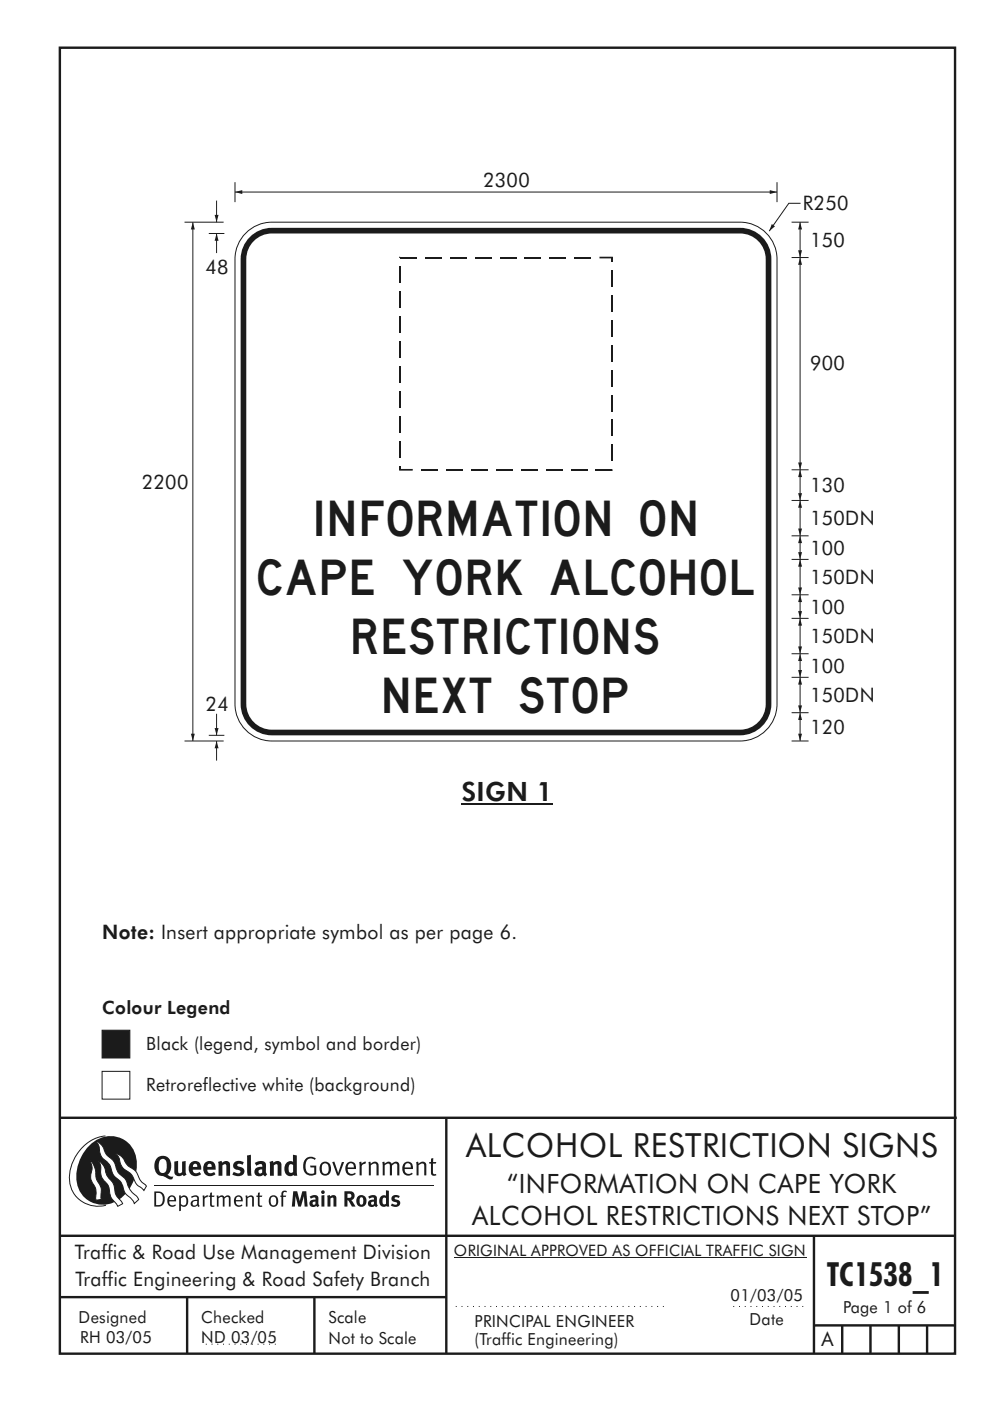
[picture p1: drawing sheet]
<svg xmlns="http://www.w3.org/2000/svg" width="210mm" height="297mm" viewBox="0 0 210 297" stroke-linecap="round" stroke-linejoin="round" font-family="sans-serif">
<g fill="none" stroke="#1f1a17" stroke-width=".51">
<path d="M12.7 10.1h189.9v276.9h-189.9zM12.7 237h190.3M94.7 236.9v50.1M12.7 262h190M12.7 275h82M39.7 275v12M66.7 275v12M172.7 262v25M172.7 281h30M178.7 281v6M184.7 281v6M190.7 281v6"/>
<path d="M196.7 281v6"/>
</g>
<path d="M96.7 277h45M155.6 277h14.9M43.7 285h15" fill="none" stroke="#1f1a17" stroke-width=".21" stroke-dasharray=".2 1" stroke-linecap="butt"/>
<path d="M96.3 266.7h74.7" fill="none" stroke="#1f1a17" stroke-width=".21"/>
<g fill="#1f1a17">
<path d="M64.9 245.6a1.61 1.61 0 0 1 2.1 0l-.2 .3a1.17 1.17 0 0 0-1.4-.2 1.17 1.17 0 0 0-.6 1.3 1.42 1.42 0 0 0 1.2 1.9l.7-.2v-1.2h-.8l-.1-.4h1.3v1.9a1.82 1.82 0 0 1-2.2-.1 1.82 1.82 0 0 1-.6-2.1l.2-.7z" fill-rule="evenodd"/>
<path d="M68.2 246.5a1.77 1.77 0 0 0 .4 2.7 1.39 1.39 0 0 0 1.4-.5 1.39 1.39 0 0 0 .2-1.5 1.19 1.19 0 0 0-2-.7zM68.5 246.8a.83 .83 0 0 1 1 .1 .83 .83 0 0 1 .2 1 .75 .75 0 0 1-.6 1 .75 .75 0 0 1-.8-.8v-.9z" fill-rule="evenodd"/>
<path d="M70.5 246.4l.4-.1 .8 2.4 .8-2.3h.5l-1.1 2.8h-.4z" fill-rule="evenodd"/>
<path d="M73.6 246.7a1.74 1.74 0 0 0 .5 2.5h.9l.5-.3-.2-.3a.89 .89 0 0 1-1.1 .2 .89 .89 0 0 1-.4-.9h1.7a1.15 1.15 0 0 0-.4-1.4 1.15 1.15 0 0 0-1.5 .2zM74 246.9a.67 .67 0 0 1 .8-.2 .67 .67 0 0 1 .3 .8h-1.3z" fill-rule="evenodd"/>
<path d="M76.2 246.4l.4-.1 .1 .4 .5-.4h.5l-.2 .5a.61 .61 0 0 0-.8 .6v1.8h-.4z" fill-rule="evenodd"/>
<path d="M78.1 246.4l.5-.1 .1 .4a.89 .89 0 0 1 .9-.4 .89 .89 0 0 1 .7 .7v2.2h-.4v-2.2l-.1-.2-.3-.1-.8 .4v2.1h-.4z" fill-rule="evenodd"/>
<path d="M81.1 246.4l.4-.1 .1 .4a.83 .83 0 0 1 .8-.4 .83 .83 0 0 1 .7 .5 .86 .86 0 0 1 .9-.5 .86 .86 0 0 1 .7 .7v2.2h-.4l-.1-2.3a.5 .5 0 0 0-.8 0l-.2 .2v2.1h-.5v-2.2l-.4-.3-.7 .4v2.1h-.4z" fill-rule="evenodd"/>
<path d="M85.7 246.7a1.74 1.74 0 0 0 .5 2.5h.9l.5-.3-.2-.3a.89 .89 0 0 1-1.1 .2 .89 .89 0 0 1-.4-.9h1.7a1.15 1.15 0 0 0-.5-1.4 1.15 1.15 0 0 0-1.4 .2zM86 246.9a.67 .67 0 0 1 .9-.2 .67 .67 0 0 1 .3 .8h-1.3z" fill-rule="evenodd"/>
<path d="M88.3 246.4l.4-.1 .1 .4a.89 .89 0 0 1 .9-.4 .89 .89 0 0 1 .8 .7v2.2h-.5v-2.2l-.1-.2-.3-.1-.8 .4v2.1h-.4z" fill-rule="evenodd"/>
<path d="M91.5 245.6l.4-.1v.9h.7l-.2 .3h-.5v2.1l.1 .1h.5l.1 .3a.71 .71 0 0 1-1.2-.6v-1.9h-.3v-.3h.3z" fill-rule="evenodd"/>
<path d="M37 246.3l.8-.2v2a.46 .46 0 0 0 .2 .6 .46 .46 0 0 0 .6-.2v-2.2l.8-.2v2.4l.2 .5-.6 .4-.2-.3a1.03 1.03 0 0 1-1.2 .2 1.03 1.03 0 0 1-.6-1z" fill-rule="evenodd"/>
<path d="M40.4 246.6a1.64 1.64 0 0 0 0 2.3 1.64 1.64 0 0 0 2.3 .1l-.4-.5a.78 .78 0 0 1-.9 .3 .78 .78 0 0 1-.5-.8h1.8a1.37 1.37 0 0 0-.6-1.6 1.37 1.37 0 0 0-1.7 .2zM41.1 246.9a.48 .48 0 0 1 .6-.1 .48 .48 0 0 1 .2 .6h-1z" fill-rule="evenodd"/>
<path d="M43.5 246.6a1.65 1.65 0 0 0-.2 2 1.65 1.65 0 0 0 1.9 .7l.5-.3-.3-.5a.78 .78 0 0 1-.9 .3 .78 .78 0 0 1-.5-.8h1.8a1.37 1.37 0 0 0-.6-1.6 1.37 1.37 0 0 0-1.7 .2zM44.1 246.9a.48 .48 0 0 1 .6-.1 .48 .48 0 0 1 .2 .6h-.9z" fill-rule="evenodd"/>
<path d="M46.3 246.3l.7-.2 .1 .4a.95 .95 0 0 1 1-.3 .95 .95 0 0 1 .7 .8v2.3h-.8v-2.3l-.3-.2-.5 .3v2.2h-.8z" fill-rule="evenodd"/>
<path d="M49.7 246.5a1.73 1.73 0 0 1 2-.1l-.2 .6-.6-.2a.42 .42 0 0 0-.6 .2l.2 .3a1.23 1.23 0 0 1 1.4 1 1.47 1.47 0 0 1-2.3 .9l-.3-.2 .3-.6 .7 .4a.47 .47 0 0 0 .7-.4 .87 .87 0 0 0-1-.5l-.4-.2-.1-.4z" fill-rule="evenodd"/>
<path d="M54.1 246.6l.3 .6 .3-.2a.62 .62 0 0 1 .9 0l.1 .4a1.21 1.21 0 0 0-1.4 .3 1.21 1.21 0 0 0-.1 1.3 1.19 1.19 0 0 0 1.6 .1l.5 .3 .4-.4-.3-.4v-1.4a.96 .96 0 0 0-1.3-1zM55 248l.6-.1v.7a.43 .43 0 0 1-.6 .1 .43 .43 0 0 1 0-.7z" fill-rule="evenodd"/>
<path d="M57.2 246.3l.7-.2 .1 .4a.95 .95 0 0 1 1-.3 .95 .95 0 0 1 .7 .8v2.3h-.8v-2.3l-.2-.2-.6 .3v2.2h-.8z" fill-rule="evenodd"/>
<path d="M62.2 244.8v1.5a1.29 1.29 0 0 0-1.4 .2 1.29 1.29 0 0 0-.5 1.3 1.24 1.24 0 0 0 .6 1.4 1.24 1.24 0 0 0 1.4-.1l.1 .2h.7l-.1-4.3zM61.5 246.9l.4-.1 .3 .2v1.5l-.3 .1a.48 .48 0 0 1-.6-.4 1.52 1.52 0 0 1 .2-1.3z" fill-rule="evenodd"/>
<path d="M52.4 245l.8-.2 .2 4.5h-.8l-.1-.2z" fill-rule="evenodd"/>
</g>
<path d="M22.4 240.8a9 9 0 0 0-7.4 10.9 6.2 6.2 0 0 0 7.5 3.8M32.7 251.4h59.4" fill="none" stroke="#1f1a17" stroke-width=".21"/>
<path d="M19.1 242.7a5.7 5.7 0 0 1 6.5-1.4 5.7 5.7 0 0 1 3.4 5.7 8.6 8.6 0 0 1-6.2 8.3 5.7 5.7 0 0 1-6.5-7 9.9 9.9 0 0 1 2.8-5.6z" fill-rule="evenodd" fill="#1f1a17"/>
<path d="M24.5 244.5a3.1 3.1 0 0 1 2.3 2.2l.7 .7a3.2 3.2 0 0 1 2 2.4l.4 .6 1.2 1.1-.6 .9-.2-.3a3.5 3.5 0 0 1-1.9-2.1 3.8 3.8 0 0 0-2.1-2.1 3.5 3.5 0 0 1-1-2.3zM20.4 241.9a3.4 3.4 0 0 1 1.9 2.5l.7 .8a3.3 3.3 0 0 1 1.7 2.6 4.4 4.4 0 0 0 1.7 2l.3 .3a6.1 6.1 0 0 0 2.5 3.7l.2 .5-.9 .9a6.1 6.1 0 0 0-1.9-2.2l-.4-.8a3.6 3.6 0 0 0-1.9-2.8l-.6-1a3.6 3.6 0 0 0-1.9-2.8 3.7 3.7 0 0 1-.8-2.4zM21 246.1a3.4 3.4 0 0 1 1.5 2.8l.6 .9a3.8 3.8 0 0 1 1.4 3.1l.3 .7 1.2 1.6-1 .6-.5-.8a3.2 3.2 0 0 1-1.3-2.8 4.3 4.3 0 0 0-1.4-2.2 4.7 4.7 0 0 1-.5-2.9zM19.2 246.1a5.1 5.1 0 0 1 1.2 3.7l.3 .7a3.1 3.1 0 0 1 .7 3l.1 .8-1.1 .2-.1-.8a3.5 3.5 0 0 0-.9-3.2 3.6 3.6 0 0 1 .1-2.6z" fill-rule="evenodd" fill="#fff" stroke="#1f1a17" stroke-width=".21"/>
<g fill="#1f1a17">
<path d="M33.4 245.5a2.51 2.51 0 0 0 .4 3.7l.8 .1a2.78 2.78 0 0 0 2 .7l.2-.5h-.6l-.7-.4a2.56 2.56 0 0 0 0-3.8 1.83 1.83 0 0 0-2.1 .2zM34 245.9a.87 .87 0 0 1 1 0 .87 .87 0 0 1 .4 .9v.4a1.17 1.17 0 0 1-.9 1.5l-.3-.1a2.38 2.38 0 0 1-.2-2.7z" fill-rule="evenodd"/>
<path d="M33.1 252.9v2.6a1.12 1.12 0 0 0 1.2-.3 1.12 1.12 0 0 0 .2-1.2l-.1-.5-.3-.4zM32.7 252.6h1.1a1.67 1.67 0 0 1 1.2 1.7 1.67 1.67 0 0 1-1.3 1.5h-1zM36.1 253.9l-.2 .5h1.1a.55 .55 0 0 0-.3-.6 .55 .55 0 0 0-.6 .1zM35.8 253.8a.95 .95 0 0 1 1.2-.2 .95 .95 0 0 1 .4 1.1h-1.5a.72 .72 0 0 0 .4 .8 .72 .72 0 0 0 .9-.2l.1 .3a1.15 1.15 0 0 1-1.5 0 1.15 1.15 0 0 1-.2-1.5zM38.4 254.1v1.2a.7 .7 0 0 0 .9 .1 .7 .7 0 0 0 .2-.9 .61 .61 0 0 0-.4-.7 .61 .61 0 0 0-.7 .3zM38 253.5l.3-.1 .1 .4a.95 .95 0 0 1 1.2-.2 .95 .95 0 0 1 .3 1.2 .92 .92 0 0 1-.5 1 .92 .92 0 0 1-1-.2v1.1l-.4 .1zM40.9 254.8a.5 .5 0 0 0 .2 .8 .5 .5 0 0 0 .7-.4v-.6zM40.5 253.7a1 1 0 0 1 1.7 .3v1.4l.2 .2-.2 .3-.3-.3a.78 .78 0 0 1-1.4-.1 .78 .78 0 0 1 .8-1.1h.5a.58 .58 0 0 0-.3-.7 .58 .58 0 0 0-.7 .3zM43 253.5l.3-.1 .1 .4 .3-.3 .5-.1-.2 .4a.52 .52 0 0 0-.6 .6v1.4h-.4zM44.6 252.9l.4-.1-.1 .7h.6l-.1 .3h-.5v1.5a.35 .35 0 0 0 .6 .3v.2a.57 .57 0 0 1-.6 .1 .57 .57 0 0 1-.3-.5v-1.6h-.3v-.3h.3zM45.9 253.5l.4-.1 .1 .4 .2-.2a.64 .64 0 0 1 1 .2 .7 .7 0 0 1 .8-.4 .7 .7 0 0 1 .5 .7v1.7h-.3v-1.7l-.3-.3-.7 .3v1.7h-.3v-1.6a.38 .38 0 0 0-.3-.5 .38 .38 0 0 0-.5 .2l-.1 .2v1.7h-.4zM50.2 253.9l-.2 .5h1.1a.55 .55 0 0 0-.2-.6 .55 .55 0 0 0-.7 .1zM49.9 253.8a.95 .95 0 0 1 1.2-.2 .95 .95 0 0 1 .4 1.1h-1.5a.72 .72 0 0 0 .4 .8 .72 .72 0 0 0 .9-.2l.1 .3a1.15 1.15 0 0 1-1.5 0 1.15 1.15 0 0 1-.2-1.5zM52.1 253.5l.3-.1 .1 .4a.72 .72 0 0 1 .8-.4 .72 .72 0 0 1 .6 .7v1.7h-.4v-1.6a.45 .45 0 0 0-.3-.5 .45 .45 0 0 0-.5 .3l-.2 .1v1.7h-.3zM54.7 252.9l.4-.1v.7h.6l-.1 .3h-.5v1.5a.35 .35 0 0 0 .5 .3v.2a.57 .57 0 0 1-.6 .1 .57 .57 0 0 1-.3-.5v-1.6h-.3v-.3h.3zM57.6 253.9l-.2 .7a.65 .65 0 0 0 .3 .8 .65 .65 0 0 0 .8-.2l.1-.1a.93 .93 0 0 0-.7-1.4zM57.3 253.7a1.12 1.12 0 0 1 1.4 .1 1.12 1.12 0 0 1 .3 1.4 1.01 1.01 0 0 1-1.3 .6 1.01 1.01 0 0 1-.7-1.2zM59.9 252.6l.5-.2 .5 .2-.1 .2-.4-.1-.3 .2v.6h.6l-.1 .3h-.5v2h-.4v-2h-.2v-.3h.2zM62.2 252.6l-.3 3.2h.7l.1-2.3 .6 2.3h.6l.6-2.3 .1 2.3h.7l-.3-3.2h-.9l-.5 2.1-.5-2.1zM65.7 253.7l.3 .5a.51 .51 0 0 1 .5-.4 .51 .51 0 0 1 .4 .4v.1a.88 .88 0 0 0-1.1 .4 .88 .88 0 0 0 .2 1.1 .9 .9 0 0 0 1.1-.2l.3 .3 .4-.3-.2-.3v-1.1a.87 .87 0 0 0-.5-.8 .87 .87 0 0 0-1 .1zM66.4 254.8h.5v.5l-.1 .1h-.3l-.2-.1zM68.2 253.5v2.3h.6v-2.4zM68.1 252.8a.4 .4 0 0 0 .8 0 .4 .4 0 0 0-.8 0zM69.4 253.5l.1 2.3h.6v-1.7a.33 .33 0 0 1 .4-.2 .33 .33 0 0 1 .3 .4v1.5h.6v-1.7a.75 .75 0 0 0-.6-.7 .75 .75 0 0 0-.8 .3v-.3zM73.1 252.6v3.2h.6v-1.3l.3 .2 .7 1.1h.7l-.9-1.4a.94 .94 0 0 0 .7-1 .94 .94 0 0 0-.9-.8zM73.7 253.1a.51 .51 0 0 1 .8 .1 .51 .51 0 0 1-.2 .7l-.6 .1zM75.9 253.7a1.19 1.19 0 0 0-.1 1.7 1.19 1.19 0 0 0 1.8 0 1.19 1.19 0 0 0-.1-1.6 1.19 1.19 0 0 0-1.6-.1zM76.5 253.9l.2-.1a.99 .99 0 0 1 0 1.6 1.06 1.06 0 0 1-.2-1.5zM78.1 253.7l.3 .5a.51 .51 0 0 1 .5-.4 .51 .51 0 0 1 .5 .4v.1a.88 .88 0 0 0-1.2 .4 .88 .88 0 0 0 .2 1.1 .9 .9 0 0 0 1.1-.2l.3 .3 .4-.3-.2-.3v-1.1a.87 .87 0 0 0-.5-.8 .87 .87 0 0 0-1 .1zM78.9 254.8h.4v.5l-.1 .1h-.3l-.1-.1zM81.9 252.4v1.1a1.2 1.2 0 0 0-1.4 .6 1.2 1.2 0 0 0 .2 1.4l.5 .4 .8-.2v.1h.6l-.1-3.3zM81.4 253.9l.5 .2-.1 1.2a.46 .46 0 0 1-.5-.1 .46 .46 0 0 1-.1-.5zM83.3 253.6a.79 .79 0 0 0-.1 .9 .79 .79 0 0 0 .9 .4 .33 .33 0 0 1 0 .5 .33 .33 0 0 1-.5 0l-.4-.2-.3 .4a1.15 1.15 0 0 0 1.2 .3 1.15 1.15 0 0 0 .8-1 1.49 1.49 0 0 0-1.2-.8 .4 .4 0 0 1 .3-.3 .4 .4 0 0 1 .4 .1l.2 .1 .2-.4a1.47 1.47 0 0 0-1.5 0z" fill-rule="evenodd"/>
</g>
<path d="M21.7 227.1h5.9v5.9h-5.9z" fill-rule="evenodd" fill="#fff" stroke="#1f1a17" stroke-width=".21"/>
<path d="M98 170.4h19.4" fill="none" stroke="#1f1a17" stroke-width=".26"/>
<path d="M21.7 218.4h5.9v5.9h-5.9z" fill-rule="evenodd" fill="#1f1a17" stroke="#1f1a17" stroke-width=".21"/>
<path d="M49.9 40.7h115" fill="none" stroke="#1f1a17" stroke-width=".21"/>
<g fill="#1f1a17">
<path d="M163.3 40.3l1.6 .4-1.6 .4 1.6-.4-1.6 .4z" fill-rule="evenodd"/>
<path d="M49.9 40.7l1.5-.4v.8z" fill-rule="evenodd"/>
</g>
<path d="M49.9 38.6v4.3M164.9 38.6v4.3" fill="none" stroke="#1f1a17" stroke-width=".21"/>
<path d="M52.2 49.4a7.8 7.8 0 0 1 5.5-2.3h99.3a7.8 7.8 0 0 1 7.9 7.8v94.4a7.8 7.8 0 0 1-7.9 7.8h-99.3a7.8 7.8 0 0 1-7.8-7.8v-94.4a7.8 7.8 0 0 1 2.3-5.5z" fill-rule="evenodd" fill="#fff" stroke="#1f1a17" stroke-width=".21"/>
<path d="M53.3 49.9a6.6 6.6 0 0 1 4.4-1.6h99.3a6.6 6.6 0 0 1 6.7 6.6v94.4a6.6 6.6 0 0 1-6.7 6.6h-99.3a6.6 6.6 0 0 1-6.6-6.6v-94.4a6.6 6.6 0 0 1 2.2-5z" fill-rule="evenodd" fill="#1f1a17"/>
<path d="M53.9 51.1a5.4 5.4 0 0 1 3.8-1.6h99.3a5.4 5.4 0 0 1 5.5 5.4v94.4a5.4 5.4 0 0 1-5.5 5.4h-99.3a5.4 5.4 0 0 1-5.4-5.4v-94.4a5.4 5.4 0 0 1 1.6-3.8z" fill-rule="evenodd" fill="#fff"/>
<path d="M84.9 54.6h3.5M90.1 54.6h3.6M95.4 54.6h3.6M100.7 54.6h3.6M106 54.6h3.5M111.3 54.6h3.5M116.6 54.6h3.5M121.9 54.6h3.5" fill="none" stroke="#1f1a17" stroke-width=".35"/>
<g fill="#1f1a17">
<path d="M127.2 54.4h2.7l.1 .2-.1-.2h.1l-.1 .4h-2.7z"/>
<path d="M129.7 54.6h.3v.9h-.3z"/>
</g>
<path d="M129.9 57.2v3.6M129.9 62.5v3.5M129.9 67.8v3.5M129.9 73.1v3.5M129.9 78.4v3.5M129.9 83.7v3.5M129.9 89v3.5M129.9 94.3v3.5" fill="none" stroke="#1f1a17" stroke-width=".35"/>
<path d="M129.7 99.6h.3l-.1 .2 .1-.2v.2z" fill="#1f1a17"/>
<path d="M89.3 99.6h3.6M94.6 99.6h3.6M99.9 99.6h3.5M105.2 99.6h3.5M110.5 99.6h3.5M115.8 99.6h3.5M121.1 99.6h3.5M126.4 99.6h3.5" fill="none" stroke="#1f1a17" stroke-width=".35"/>
<g fill="#1f1a17">
<path d="M84.9 99.4h2.7v.4h-2.7l-.2-.2 .2 .2h-.2z"/>
<path d="M84.7 98.8h.3v.8h-.3z"/>
</g>
<path d="M84.9 56.5v3.5M84.9 61.8v3.5M84.9 67v3.6M84.9 72.3v3.6M84.9 77.6v3.6M84.9 82.9v3.5M84.9 88.2v3.5M84.9 93.5v3.5" fill="none" stroke="#1f1a17" stroke-width=".35"/>
<path d="M84.7 54.4h.2l.1 .3h-.3l.2-.3-.2 .2z" fill="#1f1a17"/>
<path d="M169.8 151.1v6" fill="none" stroke="#1f1a17" stroke-width=".21"/>
<g fill="#1f1a17">
<path d="M169.3 155.6h.9l-.4 1.5z" fill-rule="evenodd"/>
<path d="M169.8 151.1l.4 1.5h-.9z" fill-rule="evenodd"/>
</g>
<path d="M169.9 43.1h-2.5l-4.2 5.9M167.9 157.1h3.7M167.9 151.1h3.7" fill="none" stroke="#1f1a17" stroke-width=".21"/>
<path d="M163.7 47.5l.7 .5-1.2 1 1.2-1-1.2 1z" fill-rule="evenodd" fill="#1f1a17"/>
<path d="M46 151.3v4.6" fill="none" stroke="#1f1a17" stroke-width=".21"/>
<path d="M45.5 154.4h.9l-.4 1.5 .4-1.5-.4 1.5z" fill-rule="evenodd" fill="#1f1a17"/>
<path d="M46 157.1v4.2" fill="none" stroke="#1f1a17" stroke-width=".21"/>
<path d="M46 157.1l.4 1.5h-.9z" fill-rule="evenodd" fill="#1f1a17"/>
<path d="M40.9 47.1v110M39.1 157.1h8.3M44.3 155.9h3.3" fill="none" stroke="#1f1a17" stroke-width=".21"/>
<g fill="#1f1a17">
<path d="M40.5 155.6h.8l-.4 1.5z" fill-rule="evenodd"/>
<path d="M40.9 47.1l.4 1.5h-.8z" fill-rule="evenodd"/>
</g>
<path d="M169.8 143.6v7.5" fill="none" stroke="#1f1a17" stroke-width=".21"/>
<g fill="#1f1a17">
<path d="M169.3 149.6h.9l-.4 1.5z" fill-rule="evenodd"/>
<path d="M169.8 143.6l.4 1.5h-.9z" fill-rule="evenodd"/>
</g>
<path d="M169.8 138.6v5" fill="none" stroke="#1f1a17" stroke-width=".21"/>
<g fill="#1f1a17">
<path d="M169.3 142.1h.9l-.4 1.5z" fill-rule="evenodd"/>
<path d="M169.8 138.6l.4 1.5h-.9z" fill-rule="evenodd"/>
</g>
<path d="M167.9 138.6h3.7M169.8 131.1v7.5M167.9 143.6h3.7" fill="none" stroke="#1f1a17" stroke-width=".21"/>
<g fill="#1f1a17">
<path d="M169.3 137.1h.9l-.4 1.5z" fill-rule="evenodd"/>
<path d="M169.8 131.1l.4 1.5h-.9z" fill-rule="evenodd"/>
</g>
<path d="M169.8 126.1v5" fill="none" stroke="#1f1a17" stroke-width=".21"/>
<g fill="#1f1a17">
<path d="M169.3 129.6h.9l-.4 1.5z" fill-rule="evenodd"/>
<path d="M169.8 126.1l.4 1.5h-.9z" fill-rule="evenodd"/>
</g>
<path d="M169.8 118.6v7.5M167.9 131.1h3.7M167.9 126.1h3.7" fill="none" stroke="#1f1a17" stroke-width=".21"/>
<g fill="#1f1a17">
<path d="M169.3 124.6h.9l-.4 1.5z" fill-rule="evenodd"/>
<path d="M169.8 118.6l.4 1.5h-.9z" fill-rule="evenodd"/>
</g>
<path d="M169.8 113.6v5" fill="none" stroke="#1f1a17" stroke-width=".21"/>
<g fill="#1f1a17">
<path d="M169.3 117.1h.9l-.4 1.5z" fill-rule="evenodd"/>
<path d="M169.8 113.6l.4 1.5h-.9z" fill-rule="evenodd"/>
</g>
<path d="M167.9 118.6h3.7M167.9 113.6h3.7M169.8 106.1v7.5" fill="none" stroke="#1f1a17" stroke-width=".21"/>
<g fill="#1f1a17">
<path d="M169.3 112.1h.9l-.4 1.5z" fill-rule="evenodd"/>
<path d="M169.8 106.1l.4 1.5h-.9z" fill-rule="evenodd"/>
</g>
<path d="M169.8 47.1v7.5M167.9 106.1h3.7" fill="none" stroke="#1f1a17" stroke-width=".21"/>
<g fill="#1f1a17">
<path d="M169.3 53.1h.9l-.4 1.5z" fill-rule="evenodd"/>
<path d="M169.8 47.1l.4 1.5h-.9z" fill-rule="evenodd"/>
</g>
<path d="M167.9 54.6h3.7M167.9 47.1h3.7M169.8 99.6v6.5" fill="none" stroke="#1f1a17" stroke-width=".21"/>
<g fill="#1f1a17">
<path d="M169.3 104.6h.9l-.4 1.5z" fill-rule="evenodd"/>
<path d="M169.8 99.6l.4 1.5h-.9z" fill-rule="evenodd"/>
</g>
<path d="M169.8 54.6v45" fill="none" stroke="#1f1a17" stroke-width=".21"/>
<g fill="#1f1a17">
<path d="M169.3 98.1h.9l-.4 1.5z" fill-rule="evenodd"/>
<path d="M169.8 54.6l.4 1.5h-.9z" fill-rule="evenodd"/>
</g>
<path d="M39.1 47.1h8.3M46 42.5v4.6M167.9 99.6h3.7" fill="none" stroke="#1f1a17" stroke-width=".21"/>
<path d="M45.5 45.6h.9l-.4 1.5 .4-1.5-.4 1.5z" fill-rule="evenodd" fill="#1f1a17"/>
<path d="M46 49.5v4.2" fill="none" stroke="#1f1a17" stroke-width=".21"/>
<path d="M46 49.5l.4 1.5h-.9z" fill-rule="evenodd" fill="#1f1a17"/>
<path d="M44.3 49.5h3.3" fill="none" stroke="#1f1a17" stroke-width=".21"/>
<g font-size="7.5" fill="#1f1a17">
<text x="67.2" y="113.6">INFORMATION ON</text>
<text x="54.8" y="126.1">CAPE YORK ALCOHOL</text>
<text x="75" y="138.6">RESTRICTIONS</text>
<text x="81.5" y="151.1">NEXT STOP</text>
</g>
<g font-size="7.1" fill="#1f1a17">
<text x="98.9" y="245.4">ALCOHOL RESTRICTION SIGNS</text>
<text x="175.4" y="272.6">TC1538_1</text>
</g>
<g font-size="5.6" fill="#1f1a17">
<text x="98" y="169.8">SIGN 1</text>
<text x="107.6" y="253">“INFORMATION ON CAPE YORK</text>
<text x="100.2" y="259.8">ALCOHOL RESTRICTIONS NEXT STOP”</text>
</g>
<g font-size="4.2" fill="#1f1a17">
<text x="102.5" y="39.7">2300</text>
<text x="170.4" y="44.6">R250</text>
<text x="171.9" y="52.3">150</text>
<text x="43.6" y="58">48</text>
<text x="171.9" y="78.6">900</text>
<text x="30.1" y="103.6">2200</text>
<text x="171.9" y="104.3">130</text>
<text x="171.9" y="111.4">150DN</text>
<text x="171.9" y="117.6">100</text>
<text x="171.9" y="123.9">150DN</text>
<text x="171.9" y="130.1">100</text>
<text x="171.9" y="136.4">150DN</text>
<text x="171.9" y="142.6">100</text>
<text x="171.9" y="148.9">150DN</text>
<text x="43.6" y="150.7">24</text>
<text x="171.9" y="155.6">120</text>
<text x="21.7" y="199.1">Note: Insert appropriate symbol as per page 6.</text>
<text x="15.9" y="267">Traffic &amp; Road Use Management Division</text>
<text x="16" y="272.6">Traffic Engineering &amp; Road Safety Branch</text>
<text x="174.3" y="285.4">A</text>
</g>
<g font-size="3.9" fill="#1f1a17">
<text x="21.7" y="215.1">Colour Legend</text>
<text x="31" y="222.6">Black (legend, symbol and border)</text>
<text x="31" y="231.3">Retroreflective white (background)</text>
</g>
<g font-size="3.5" fill="#1f1a17">
<text x="155" y="275.9">01/03/05</text>
<text x="16.7" y="280.5">Designed</text>
<text x="42.7" y="280.5">Checked</text>
<text x="69.7" y="280.5">Scale</text>
<text x="100.7" y="281.4">PRINCIPAL ENGINEER</text>
<text x="159" y="281">Date</text>
<text x="178.9" y="278.5">Page 1 of 6</text>
<text x="17" y="284.8">RH 03/05</text>
<text x="42.7" y="284.8">ND 03/05</text>
<text x="69.7" y="285">Not to Scale</text>
<text x="100.7" y="285.1">(Traffic Engineering)</text>
</g>
<text font-size="3.4" fill="#1f1a17" x="96.3" y="266.3">ORIGINAL APPROVED AS OFFICIAL TRAFFIC SIGN</text>
</svg>
